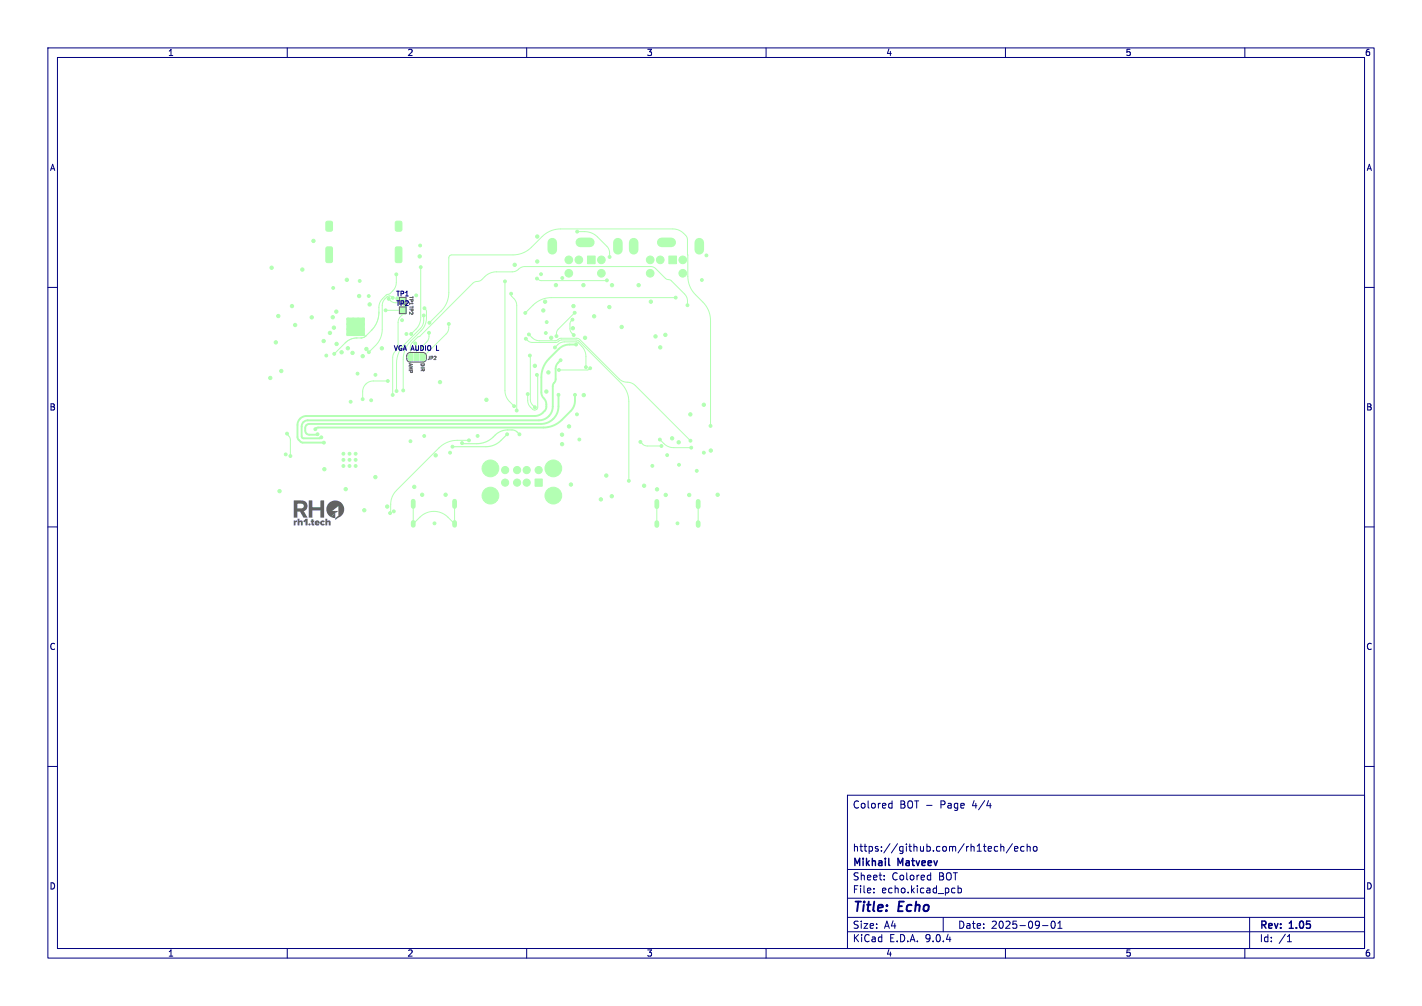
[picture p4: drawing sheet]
<svg xmlns="http://www.w3.org/2000/svg" width="297mm" height="210mm" viewBox="0 0 297 210" stroke-linecap="round" stroke-linejoin="round" font-family="sans-serif">
<g fill="#b3ffb3" stroke="#b3ffb3" stroke-width=".21">
<path d="M122.7 53.5h1.6v1.6h-1.6z"/>
<path d="M139.7 53.5h1.6v1.6h-1.6z"/>
<path d="M82.7 51.6l1-.1 .2 .3 .1 2.7-.3 .3h-.9l-.2-.2v-2.7z"/>
<path d="M82.7 46.2h.9l.3 .1 .1 1.6-.2 .3-.9 .1-.3-.2v-1.6z"/>
<path d="M68.2 46.2h.9l.3 .1 .1 1.6-.2 .3-.9 .1-.3-.2v-1.6z"/>
<path d="M68.2 51.6l1-.1 .2 .3 .1 2.7-.3 .3h-.9l-.2-.2v-2.7z"/>
<path d="M72.5 66.4h3.6v3.7h-3.6z"/>
<path d="M111.8 100h1.5v1.5h-1.5z"/>
<path d="M83.6 64.3h1v1h-1z"/>
<path d="M85.3 74l.3-.2h.7v1.5h-.7l-.3-.2z"/>
<path d="M86.5 73.8h1v1.5h-1z"/>
<path d="M87.8 73.8l.7 .1 .3 .3v.7l-.3 .4h-.7z"/>
<path d="M83.6 62.3h1v1h-1z"/>
<circle cx="118.8" cy="57" r=".8"/>
<circle cx="125.6" cy="57" r=".8"/>
<circle cx="118.8" cy="54.2" r=".8"/>
<circle cx="125.6" cy="54.2" r=".8"/>
<circle cx="120.9" cy="54.2" r=".8"/>
<circle cx="135.8" cy="57" r=".8"/>
<circle cx="142.6" cy="57" r=".8"/>
<circle cx="135.8" cy="54.2" r=".8"/>
<circle cx="142.6" cy="54.2" r=".8"/>
<circle cx="137.9" cy="54.2" r=".8"/>
<circle cx="74.3" cy="94.7" r=".3"/>
<circle cx="74.3" cy="96" r=".3"/>
<circle cx="74.3" cy="97.3" r=".3"/>
<circle cx="73" cy="94.7" r=".3"/>
<circle cx="73" cy="96" r=".3"/>
<circle cx="73" cy="97.3" r=".3"/>
<circle cx="71.7" cy="94.7" r=".3"/>
<circle cx="71.7" cy="96" r=".3"/>
<circle cx="71.7" cy="97.3" r=".3"/>
<circle cx="75.9" cy="66.6" r=".25"/>
<circle cx="75.9" cy="67.7" r=".25"/>
<circle cx="75.9" cy="68.8" r=".25"/>
<circle cx="75.9" cy="69.8" r=".25"/>
<circle cx="74.8" cy="66.6" r=".25"/>
<circle cx="74.8" cy="67.7" r=".25"/>
<circle cx="74.8" cy="68.7" r=".25"/>
<circle cx="74.8" cy="69.8" r=".25"/>
<circle cx="73.8" cy="66.6" r=".25"/>
<circle cx="73.8" cy="67.7" r=".25"/>
<circle cx="73.8" cy="68.7" r=".25"/>
<circle cx="73.8" cy="69.8" r=".25"/>
<circle cx="72.7" cy="66.6" r=".25"/>
<circle cx="72.7" cy="67.7" r=".25"/>
<circle cx="72.7" cy="68.7" r=".25"/>
<circle cx="72.7" cy="69.8" r=".25"/>
<circle cx="102.4" cy="97.8" r="1.75"/>
<circle cx="115.6" cy="97.8" r="1.75"/>
<circle cx="102.4" cy="103.5" r="1.75"/>
<circle cx="115.6" cy="103.5" r="1.75"/>
<circle cx="105.5" cy="98.1" r=".75"/>
<circle cx="108" cy="98.1" r=".75"/>
<circle cx="110" cy="98.1" r=".75"/>
<circle cx="112.5" cy="98.1" r=".75"/>
<circle cx="105.5" cy="100.7" r=".75"/>
<circle cx="108" cy="100.7" r=".75"/>
<circle cx="110" cy="100.7" r=".75"/>
<circle cx="112.2" cy="58.2" r=".3"/>
<circle cx="126.8" cy="58.5" r=".3"/>
<circle cx="127.3" cy="53.6" r=".3"/>
<circle cx="120.6" cy="48.4" r=".3"/>
<circle cx="133.8" cy="92.3" r=".3"/>
<circle cx="138.2" cy="93.1" r=".3"/>
<circle cx="113" cy="57.2" r=".3"/>
<circle cx="86.9" cy="61.7" r=".3"/>
<circle cx="114.2" cy="67.2" r=".3"/>
<circle cx="114" cy="69.5" r=".3"/>
<circle cx="90.8" cy="109.2" r=".3"/>
<circle cx="99.8" cy="91" r=".3"/>
<circle cx="94" cy="94.5" r=".3"/>
<circle cx="141.5" cy="109.2" r=".3"/>
<circle cx="136.3" cy="97.3" r=".3"/>
<circle cx="147" cy="94.5" r=".3"/>
<circle cx="120.5" cy="86.5" r=".3"/>
<circle cx="121" cy="91.8" r=".3"/>
<circle cx="74.7" cy="78" r=".3"/>
<circle cx="59.7" cy="94.9" r=".3"/>
<circle cx="68.2" cy="74.2" r=".3"/>
<circle cx="77.5" cy="83.6" r=".3"/>
<circle cx="73.2" cy="83.9" r=".3"/>
<circle cx="78.4" cy="78.2" r=".3"/>
<circle cx="84" cy="66.8" r=".3"/>
<circle cx="84.9" cy="69.7" r=".3"/>
<circle cx="85.7" cy="92.1" r=".3"/>
<circle cx="88.6" cy="91" r=".3"/>
<circle cx="117.4" cy="58" r=".3"/>
<circle cx="141.8" cy="97" r=".3"/>
<circle cx="139.3" cy="95" r=".3"/>
<circle cx="145.5" cy="98.3" r=".3"/>
<circle cx="146.6" cy="58.5" r=".3"/>
<circle cx="147.5" cy="53.3" r=".3"/>
<circle cx="81" cy="79.5" r=".3"/>
<circle cx="75.7" cy="83.3" r=".3"/>
<circle cx="89.6" cy="69.5" r=".3"/>
<circle cx="67.7" cy="98" r=".35"/>
<circle cx="72.2" cy="102.1" r=".35"/>
<circle cx="59.9" cy="90.5" r=".3"/>
<circle cx="60.7" cy="95.2" r=".3"/>
<circle cx="143.6" cy="63.7" r=".3"/>
<circle cx="86.7" cy="71.7" r=".3"/>
<circle cx="80.5" cy="64.8" r=".3"/>
<circle cx="81.2" cy="62.4" r=".3"/>
<circle cx="137.8" cy="91.8" r=".3"/>
<circle cx="144.4" cy="93.4" r=".3"/>
<circle cx="108.5" cy="90.7" r=".3"/>
<circle cx="96.5" cy="92.5" r=".3"/>
<circle cx="105.9" cy="90.7" r=".3"/>
<circle cx="94.5" cy="93.3" r=".3"/>
<circle cx="116.2" cy="70.2" r=".3"/>
<circle cx="120" cy="65.3" r=".3"/>
<circle cx="116.7" cy="77.2" r=".3"/>
<circle cx="123.3" cy="76.9" r=".3"/>
<circle cx="119.8" cy="69.9" r=".3"/>
<circle cx="119.6" cy="66.7" r=".3"/>
<circle cx="112.1" cy="78.3" r=".3"/>
<circle cx="110.2" cy="82.3" r=".3"/>
<circle cx="97.9" cy="91.9" r=".3"/>
<circle cx="81.5" cy="107.1" r=".3"/>
<circle cx="72.7" cy="72.7" r=".35"/>
<circle cx="56.7" cy="55.9" r=".35"/>
<circle cx="75.8" cy="74.3" r=".35"/>
<circle cx="67.6" cy="71.2" r=".35"/>
<circle cx="117.1" cy="75.2" r=".3"/>
<circle cx="67.1" cy="91.3" r=".3"/>
<circle cx="120.3" cy="71.9" r=".3"/>
<circle cx="67.7" cy="92.4" r=".3"/>
<circle cx="120.1" cy="82.4" r=".3"/>
<circle cx="65.9" cy="89.6" r=".3"/>
<circle cx="116.6" cy="82.4" r=".3"/>
<circle cx="66.3" cy="90.6" r=".3"/>
<circle cx="122.4" cy="76.7" r=".3"/>
<circle cx="115.9" cy="72.5" r=".3"/>
<circle cx="93.7" cy="67.6" r=".3"/>
<circle cx="109.7" cy="65.3" r=".3"/>
<circle cx="141.1" cy="62.1" r=".3"/>
<circle cx="85.9" cy="69.7" r=".3"/>
<circle cx="87.9" cy="55.8" r=".3"/>
<circle cx="84.2" cy="81.5" r=".3"/>
<circle cx="88.7" cy="64.3" r=".3"/>
<circle cx="77" cy="73.5" r=".3"/>
<circle cx="82" cy="62.2" r=".3"/>
<circle cx="82.8" cy="81.6" r=".3"/>
<circle cx="88.5" cy="65.9" r=".3"/>
<circle cx="82" cy="82.5" r=".3"/>
<circle cx="69.8" cy="73.9" r=".3"/>
<circle cx="107.4" cy="84.8" r=".3"/>
<circle cx="105.5" cy="58.7" r=".3"/>
<circle cx="106.8" cy="61.3" r=".3"/>
<circle cx="107.9" cy="85.7" r=".3"/>
<circle cx="111.7" cy="85" r=".3"/>
<circle cx="110.7" cy="74.2" r=".3"/>
<circle cx="148.4" cy="88.9" r=".3"/>
<circle cx="89.7" cy="67.4" r=".3"/>
<circle cx="144.2" cy="92" r=".3"/>
<circle cx="110.5" cy="69.8" r=".3"/>
<circle cx="131.3" cy="100.4" r=".3"/>
<circle cx="109.8" cy="70.7" r=".3"/>
<circle cx="141.8" cy="92.3" r=".35"/>
<circle cx="143.9" cy="103.3" r=".35"/>
<circle cx="139" cy="103.3" r=".35"/>
<circle cx="127.8" cy="103.6" r=".35"/>
<circle cx="135.9" cy="63" r=".35"/>
<circle cx="133.4" cy="59.5" r=".35"/>
<circle cx="127.8" cy="59.5" r=".35"/>
<circle cx="119.8" cy="63.9" r=".35"/>
<circle cx="116.1" cy="59.5" r=".35"/>
<circle cx="113.8" cy="63" r=".35"/>
<circle cx="111.7" cy="76.4" r=".35"/>
<circle cx="114.5" cy="77.7" r=".35"/>
<circle cx="101.6" cy="83.5" r=".35"/>
<circle cx="126.6" cy="99.3" r=".35"/>
<circle cx="119.2" cy="101.1" r=".35"/>
<circle cx="86.5" cy="101.6" r=".35"/>
<circle cx="93.1" cy="103.3" r=".35"/>
<circle cx="88.2" cy="103.3" r=".35"/>
<circle cx="91" cy="95.1" r=".35"/>
<circle cx="91.9" cy="79.8" r=".35"/>
<circle cx="65.5" cy="50.3" r=".35"/>
<circle cx="83" cy="62.3" r=".35"/>
<circle cx="65.1" cy="66.2" r=".35"/>
<circle cx="58.1" cy="66" r=".35"/>
<circle cx="56.5" cy="78.9" r=".35"/>
<circle cx="76.1" cy="106.5" r=".35"/>
<circle cx="148.5" cy="94.1" r=".35"/>
<circle cx="78.4" cy="99.6" r=".35"/>
<circle cx="80.9" cy="105.7" r=".35"/>
<circle cx="82.3" cy="106.7" r=".3"/>
<circle cx="58.4" cy="102.5" r=".35"/>
<circle cx="147" cy="84.5" r=".35"/>
<circle cx="112.2" cy="49.4" r=".35"/>
<circle cx="107.5" cy="55.3" r=".35"/>
<circle cx="112.2" cy="54.6" r=".35"/>
<circle cx="113.5" cy="64.8" r=".35"/>
<circle cx="121.9" cy="59.5" r=".35"/>
<circle cx="117.4" cy="90.7" r=".35"/>
<circle cx="118.9" cy="89" r=".35"/>
<circle cx="114.1" cy="81.7" r=".35"/>
<circle cx="121.9" cy="82.5" r=".35"/>
<circle cx="115.1" cy="70.5" r=".35"/>
<circle cx="119.6" cy="68.5" r=".35"/>
<circle cx="122.2" cy="70.5" r=".35"/>
<circle cx="117.4" cy="92.7" r=".35"/>
<circle cx="125.5" cy="104.2" r=".35"/>
<circle cx="124.1" cy="66" r=".35"/>
<circle cx="127.3" cy="64.1" r=".35"/>
<circle cx="129.8" cy="68.3" r=".35"/>
<circle cx="134.5" cy="101.4" r=".35"/>
<circle cx="137.2" cy="102.1" r=".35"/>
<circle cx="140.4" cy="91.5" r=".35"/>
<circle cx="144.2" cy="86.5" r=".35"/>
<circle cx="137.9" cy="72.5" r=".35"/>
<circle cx="136.9" cy="70.2" r=".35"/>
<circle cx="139" cy="69.9" r=".35"/>
<circle cx="87.7" cy="53.5" r=".35"/>
<circle cx="149.9" cy="103.3" r=".35"/>
<circle cx="87.8" cy="51.3" r=".3"/>
<circle cx="76.5" cy="72.9" r=".35"/>
<circle cx="71.3" cy="73.5" r=".35"/>
<circle cx="70.2" cy="65.1" r=".35"/>
<circle cx="70.3" cy="71.8" r=".35"/>
<circle cx="73.6" cy="73.7" r=".35"/>
<circle cx="57.6" cy="71.5" r=".35"/>
<circle cx="77" cy="61.8" r=".3"/>
<circle cx="69.6" cy="60.1" r=".3"/>
<circle cx="75.1" cy="58.7" r=".3"/>
<circle cx="61.6" cy="67.8" r=".35"/>
<circle cx="68.9" cy="69.5" r=".35"/>
<circle cx="69.5" cy="66.2" r=".35"/>
<circle cx="79.8" cy="72.7" r=".35"/>
<circle cx="58.8" cy="77.4" r=".35"/>
<circle cx="77.2" cy="63.6" r=".35"/>
<circle cx="63.1" cy="56.3" r=".35"/>
<circle cx="69.7" cy="68.4" r=".35"/>
<circle cx="75" cy="61.8" r=".35"/>
<circle cx="72.4" cy="58.4" r=".35"/>
<circle cx="61" cy="63.9" r=".35"/>
<circle cx="82.8" cy="57.3" r=".3"/>
</g>
<path d="M115.4 50.7v1.5M121.2 50.6h2M129.1 50.7v1.5M132.4 50.7v1.5M138.2 50.6h2M146.1 50.7v1.5" fill="none" stroke="#b3ffb3" stroke-width="2"/>
<path d="M86.3 104.6v1.1M86.3 109.1v.6M94.9 104.6v1.1M94.9 109.1v.6M137.2 104.7v1.1M137.2 109.1v.6M145.8 104.7v1.1M145.8 109.1v.6" fill="none" stroke="#b3ffb3" stroke-width="1"/>
<g fill="none" stroke="#b3ffb3" stroke-width=".21">
<path d="M82.8 57.3v1.9l-.3 .8-1 1.3-.8 .3-1.1 1.1-.4 1-.1 1.5a5.4 5.4 0 0 1-1.5 3.7l-1.5 1.5-.5 .1h-1.1a3.5 3.5 0 0 0-2.4 1.1l-2.3 2.3M87.9 55.8v10.5a3.4 3.4 0 0 1-1 2.4l-1 1M105.5 58.7v22.8a3.3 3.3 0 0 0 .9 2.3l1 1M112.2 58.2l.8 .4 13.8-.1M120.6 48.4h1.5a3.8 3.8 0 0 1 2.7 1.1l2.3 2.3 .2 .7v1.1M80.5 64.8h.1M80.5 64.8h3.6M81 79.5h-3a2.23 2.23 0 0 0-2.3 2.3v1.5M81.2 62.4l.7 .6 .7 .2M82 62.2l-.6-.4-.6 .2a2.29 2.29 0 0 0-1 1.6v5.2a4.8 4.8 0 0 1-1.4 3.3l-1.4 1.4M82.6 73.3l-.4 .6-.2 .6v8M84.9 64.3l-.1 1.1-.8 .4-.8 1.1-.1 5"/>
<path d="M86.7 71.7l.3 .4v2.5M88.5 65.9v1.4l-.4 1-3.7 3.7a5.4 5.4 0 0 0-1.6 3.8v5.8M88.7 64.3l.4 .6v1.4a3.8 3.8 0 0 1-1.1 2.7l-2.2 2.2a5.4 5.4 0 0 0-1.6 3.8v6.5M89.6 69.5l-.2 1.4-1.3 1.5M89.7 67.4l2.4-2.5a5.4 5.4 0 0 0 1.6-3.8v-7.3l.3-.5 13.2-.1a5.4 5.4 0 0 0 3.8-1.6l2.2-2.2a5.4 5.4 0 0 1 3.9-1.6h23.4a3.4 3.4 0 0 1 3 1.9l.2 8a5.4 5.4 0 0 0 1.6 3.8l1.5 1.6a5.4 5.4 0 0 1 1.6 3.8v22M93.7 67.6v1.1l-.4 .9-5 5M106.7 61.3l.1 .4 .9 1.1 .2 .8v22.1M106.8 61.3h-.1M109.8 70.7l.7 .6 .6 .2h5.1l1.1-.5 3.4 .1 9 8.9a5.4 5.4 0 0 1 1.6 3.9v16.5M110.5 69.8l.9 .9 1.1 .4h3.5l1.2-.5h3.2l.6 .2 8.5 8.4 .7 .4 1.4 .3 .9 .4 11.7 11.7M110.7 74.2l.1 9.4 .3 .7 .6 .7M112.1 78.3l.2 .3v6.3l-.2 .5"/>
<path d="M115.9 72.5l.8-.8 1-.3h2.8l1 .9a3 3 0 0 1 .9 2.1v2.3M119.6 66.7l-.5 .7-.1 1.3 .3 .7 .5 .5M120 65.3l-3.5 3.5-.2 .5-.1 .9M123.3 76.9l-.6 .3h-6M141.1 62.1h-25.9a5.4 5.4 0 0 0-3.9 1.6l-1.6 1.6M143.6 63.7l-.1-1.4-.5-.9-2.8-2.8-1.1-.4-2.3-2.2-.6-.3-26.6-.1-.8 .2-.9 .7-.6 .2-3.6 .1a3.4 3.4 0 0 0-2.4 .9l-.9 .9-1.6 .5-11.1 11.1-.5 .2-1.1 1.1-.4 .9v2.2M59.9 90.5l.7 1.1 .1 3.6M97.9 91.9h-2.4a5.4 5.4 0 0 0-3.8 1.6l-8.9 8.9a4.1 4.1 0 0 0-1.2 2.9v1.6l-.1 .2M107.9 85.7h.1M110.2 82.3v1.5l.3 .8 .9 .9 .4 .1 .3-.2M112.1 85.4h.1M133.8 92.3l.6 .5 .6 .3h3.2"/>
<path d="M137.8 91.8l.9 .8a2.88 2.88 0 0 0 2 .8h3.7M86.3 105.2v4.2l1.4-1.4a4.1 4.1 0 0 1 5.9 0l1.3 1.4v-4.2M137.2 105.2v4.2M145.8 105.2v4.2"/>
</g>
<path d="M117.1 75.2l-.7 .8-.3 .7-.1 2.7-.5 1.1v4.3a2.9 2.9 0 0 1-2.9 2.9h-48.3a1.28 1.28 0 0 0-1.3 1.3v2.1l.2 .3 3.6 .1M120.3 71.9h-1.3a3.3 3.3 0 0 0-2.3 1l-2 2a5.4 5.4 0 0 0-1.6 3.8v3.5l.2 .6 .6 .9 .2 .6v.9l-.3 .6a2.63 2.63 0 0 1-2.1 1h-47.7a1.88 1.88 0 0 0-1.9 1.9v2.7l.8 .9 .3 .1h4.5M67.1 91.3l-.3 .2M116.6 82.4v2.4a3.7 3.7 0 0 1-3.6 3.7h-48.4a.85 .85 0 0 0-.8 .9v.5a.85 .85 0 0 0 .8 .9l1.7-.2M120.1 82.4v1.3a3 3 0 0 1-.9 2.1l-1.9 1.9a5.4 5.4 0 0 1-3.8 1.6h-47l-.6 .3h.1" fill="none" stroke="#b3ffb3" stroke-width=".4"/>
<path d="M105.9 90.7l-1.3 1.3a4.4 4.4 0 0 1-3.1 1.3h-7M108.5 90.7l-.8-.7-.6-.2a4.5 4.5 0 0 0-4.4 1.7 4.9 4.9 0 0 1-3.1 1.1h-2.9l-.2-.1" fill="none" stroke="#b3ffb3" stroke-width=".25"/>
<g fill="#626262">
<path d="M61.3 108.7h.4v.1l.3-.2v.4l-.3 .1v.6h-.4z"/>
<path d="M62.2 108.3h.3v.5l.4-.2 .3 .1v1h-.4v-.6l-.1-.1-.2 .1v.6h-.3z"/>
<path d="M63.3 108.8l.6-.5h.3v1.4h-.4v-.9l-.2 .3z"/>
<path d="M65.1 108.4h.3v.3h.2v.3h-.2l.2 .7h-.3l-.2-.2v-.5h-.2z"/>
<path d="M65.9 108.8a.54 .54 0 0 1 .9 .2l-.5-.1-.2 .1h.7v.3h-.7h.5l.1 .3a.58 .58 0 0 1-.8 0 .58 .58 0 0 1 0-.8z"/>
<path d="M67 108.8a.6 .6 0 0 1 .9 0l-.3 .3a.2 .2 0 0 0-.3-.1 .2 .2 0 0 0 0 .3 .2 .2 0 0 0 .3 0l.3 .2a.56 .56 0 0 1-.8 .1 .56 .56 0 0 1-.1-.8z"/>
<path d="M68 108.3h.4v.5l.3-.2 .3 .1v1h-.3v-.6l-.2-.1-.1 .1v.6h-.4z"/>
<path d="M68.7 105l.7-.4 .9-.1 .8 .3 .5 .6a1.88 1.88 0 0 1-1 2.7l-.6 .5v-.4l.7-.5v-2l-1.3 1h.6l-1.1 .9 1.1-.9v.5l-.9 .7-.7-.6-.2-.6v-.7z"/>
<path d="M61.3 104.5h2l.7 .4 .2 .7h-.8l-.1-.3-.2-.1h-1v.9h1l.2-.2 .1-.3h.8l-.2 .7-.6 .4 .8 1.4h-.8l-.7-1.3h-.6v1.3h-.8z"/>
<path d="M70 106.7h.7l-.7 .5z"/>
<path d="M69.1 107.9l.9-.7v1z"/>
<path d="M64.5 104.5h.7v1.4h1.7v-1.4h.8v3.6h-.8v-1.5h-1.7v1.5h-.7z"/>
<circle cx="64.6" cy="109.5" r=".22"/>
</g>
<path d="M83.4 62.1v1.4M83.4 64.1v1.4h1.4v-1.4M84.8 62.1v1.4M85.6 73.6h2.8M85.6 75.6h2.8M85.7 73.6a.7 .7 0 0 0-.7 .7v.6a.7 .7 0 0 0 .7 .7M88.4 73.6a.7 .7 0 0 1 .7 .7M89.1 74.9a.7 .7 0 0 1-.7 .7" fill="none" stroke="#626262" stroke-width=".21"/>
<g fill="none" stroke="#000080" stroke-width=".21">
<path d="M10 10h277v190h-277zM12 12h273v186h-273zM60 10v2M110 10v2M160 10v2M210 10v2M260 10v2M10 60h2M285 60h2M10 110h2M285 110h2M10 160h2"/>
<path d="M177 166h108v32h-108zM185.9 167.7l.4 .1M186.3 167.2v1.5M186.3 168.6l-.4 .1M206.1 168.2h.9M207.7 177.6l.3 .1 .4-.1M208.4 176.8l-.4-.1-.3 .1M209 176.8l.2-.1 .4 .1 .1 .9M209 176.2v1.5M211.5 176.1l-1.3 2M211.9 177.2l.7-.1-.1-.3-.4-.1-.2 .2 .1 .7h.5M213.9 176.8l-.4-.1-.3 .3 .1 .6h.6"/>
<path d="M214.5 176.8l.2-.1 .4 .1 .1 .9M214.5 176.2v1.5M216 176.8l.3-.1 .3 .3v.4l-.3 .3-.3-.1-.2-.2zM285 160h2M60 198v2M110 198v2M160 198v2M177 194.5h108M177 191.5h108M177 187.5h108M177 181.5h108M182.5 186.3v.1"/>
<path d="M182.5 185.5v.1M184.7 183.6v.1M184.7 182.8v.1M194 182.7l.4 .1M194.4 182.2v1.5M194.4 183.6l-.4 .1M197 191.5v3M199 185.4l.5 .1M199.5 186.3l-.5 .1M200.1 185.5l.4-.1 .3 .3-.1 .6h-.6M200.1 184.9v1.5M210 198v2"/>
<path d="M217.7 193.2h1.2M219.7 192.4l.2-.1a.8 .8 0 0 1 .5 .7 .8 .8 0 0 1-.5 .8 1 1 0 0 1-.2-1.4zM221 193.8h.8M221 192.7l.4-.4v1.5M260 198v2M261 191.5v6.5M268.9 196.6h.8M269 195.5l.3-.4v1.5"/>
</g>
<path d="M185.6 180.5l.2 .2" fill="none" stroke="#000080" stroke-width=".3"/>
<g font-size="2.8" fill="#000080">
<text x="178" y="190.9">Title:</text>
<text x="187.7" y="190.9">Echo</text>
</g>
<g font-size="2.1" fill="#000080">
<text x="178" y="169">Colored</text>
<text x="187.9" y="169">BOT -</text>
<text x="196.5" y="169">Page</text>
<text x="203.3" y="169">4/4</text>
<text x="178" y="178">https://github.com/rh1tech/echo</text>
<text x="178" y="184">Sheet:</text>
<text x="178" y="181.2">Mikhail</text>
<text x="186.2" y="184">Colored</text>
<text x="187.6" y="181.2">Matveev</text>
<text x="196.1" y="184">BOT</text>
<text x="178" y="186.7">File:</text>
<text x="184.1" y="186.7">echo.kicad_pcb</text>
<text x="178" y="196.9">KiCad</text>
<text x="178" y="194.1">Size:</text>
<text x="184.7" y="194.1">A4</text>
<text x="185.7" y="196.9">E.D.A.</text>
<text x="193.3" y="196.9">9.0.4</text>
<text x="200" y="194.1">Date:</text>
<text x="207" y="194.1">2025-09-01</text>
<text x="263" y="194.3">Rev:</text>
<text x="263" y="196.9">Id:</text>
<text x="267.1" y="196.9">/1</text>
<text x="269.4" y="194.3">1.05</text>
</g>
<g font-size="1.8" fill="#000080">
<text x="35" y="11.9">1</text>
<text x="85" y="11.9">2</text>
<text x="135" y="11.9">3</text>
<text x="185" y="11.9">4</text>
<text x="235" y="11.9">5</text>
<text x="285" y="11.9">6</text>
<text x="10.3" y="35.9">A</text>
<text x="285.4" y="35.9">A</text>
<text x="10.3" y="85.9">B</text>
<text x="285.3" y="85.9">B</text>
<text x="10.3" y="135.9">C</text>
<text x="285.3" y="135.9">C</text>
<text x="10.3" y="185.9">D</text>
<text x="285.3" y="185.9">D</text>
<text x="35" y="199.9">1</text>
<text x="85" y="199.9">2</text>
<text x="135" y="199.9">3</text>
<text x="185" y="199.9">4</text>
<text x="235" y="199.9">5</text>
<text x="285" y="199.9">6</text>
</g>
<g font-size="1.4" fill="#000080">
<text x="82.6" y="64.1">TP2</text>
<text x="82.6" y="62.1">TP1</text>
<text x="82.1" y="73.4">VGA</text>
<text x="85.9" y="73.4">AUDIO</text>
<text x="91.3" y="73.4">L</text>
</g>
<g font-size="1" fill="#626262">
<text x="85.3" y="61.7" transform="rotate(90 85.3 61.7)">TP1 TP2</text>
<text x="85.3" y="75.8" transform="rotate(90 85.3 75.8)">AMP</text>
<text x="87.8" y="75.8" transform="rotate(90 87.8 75.8)">DIR</text>
<text x="89.2" y="75.3">JP2</text>
</g>
</svg>
